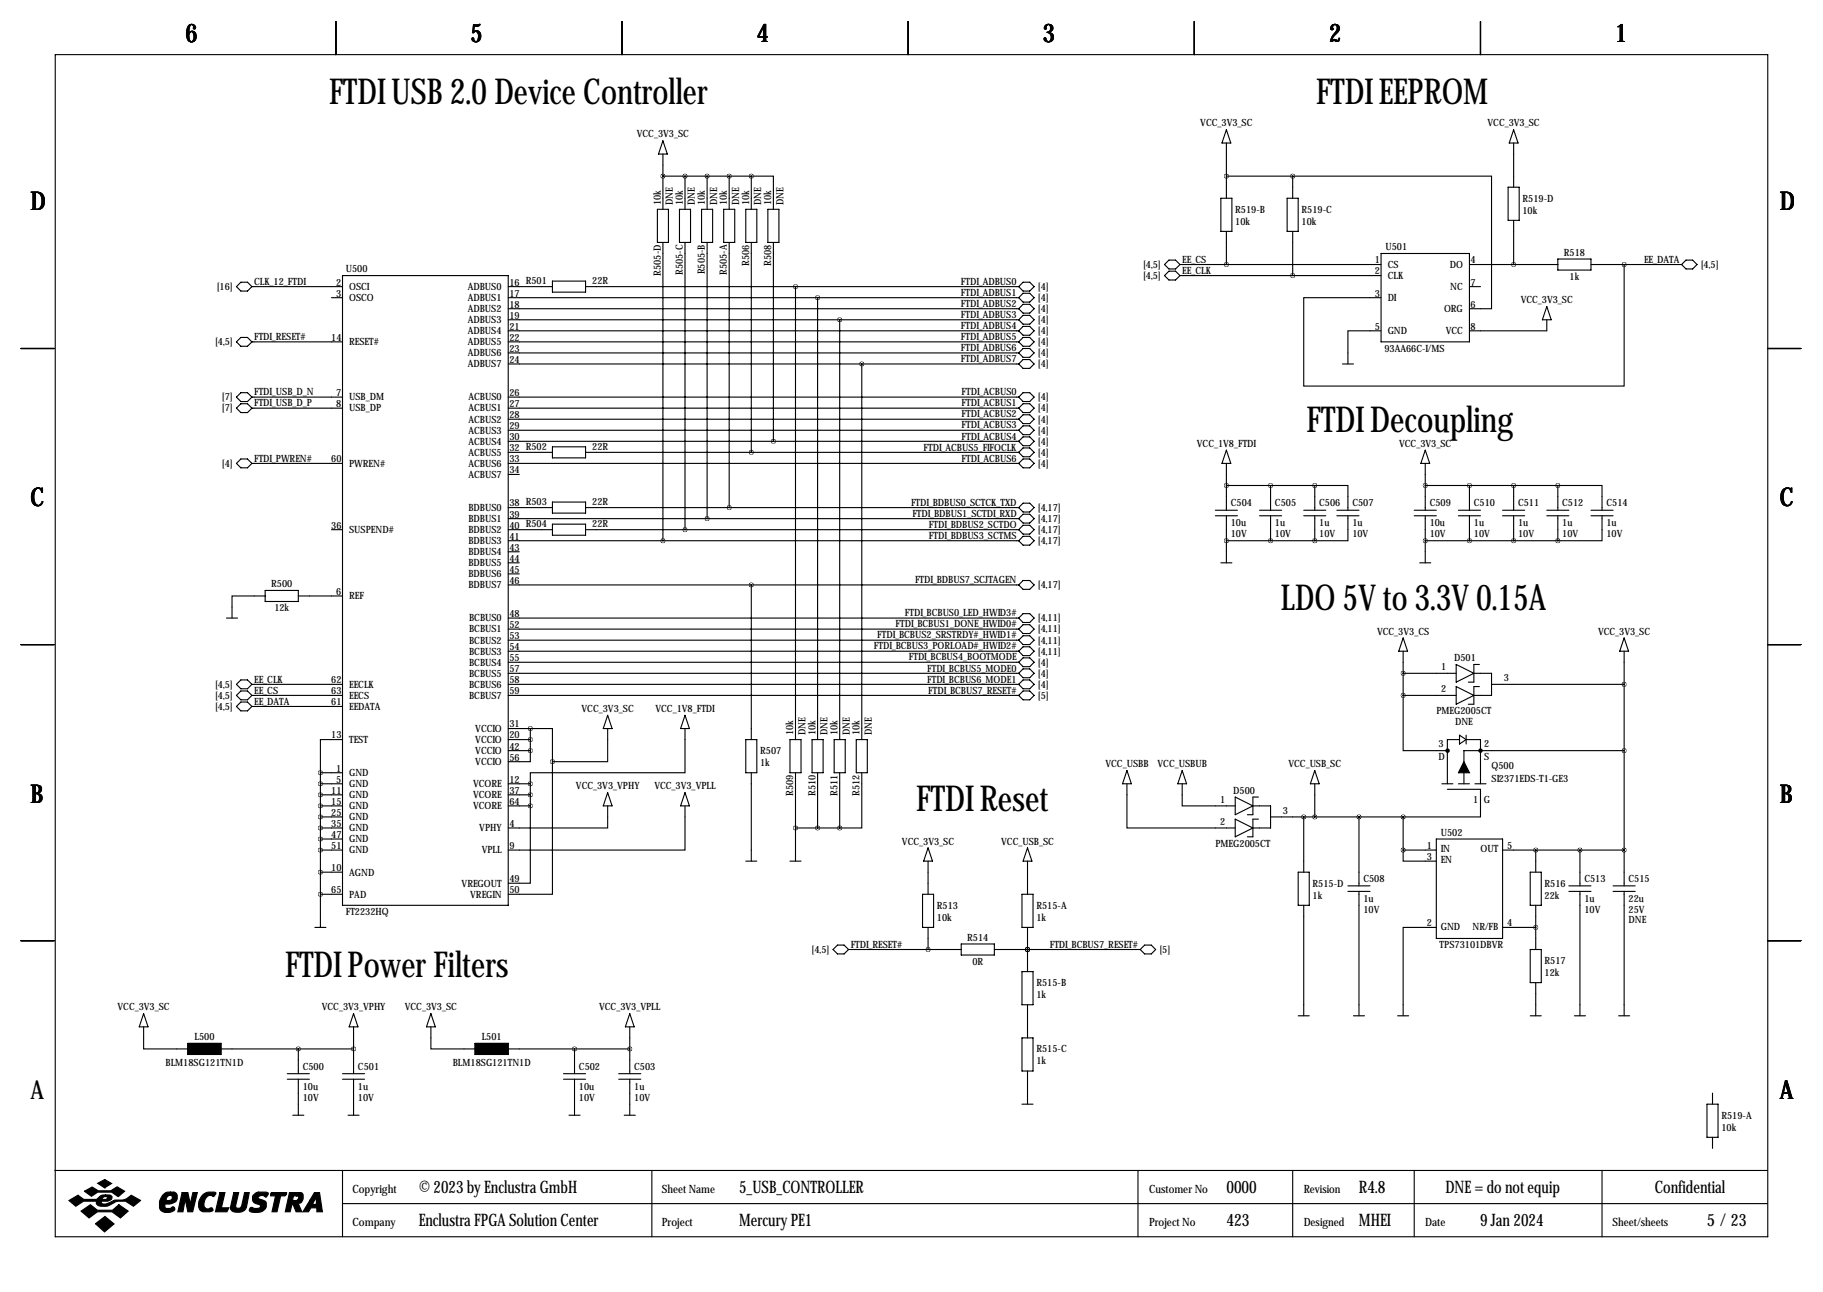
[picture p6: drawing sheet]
<svg xmlns="http://www.w3.org/2000/svg" width="419mm" height="297mm" viewBox="0 0 419 297" stroke-linecap="round" stroke-linejoin="round" font-family="sans-serif">
<g fill="none" stroke="#000" stroke-width=".25">
<path d="M12.7 12.6h393.7v271.7h-393.7zM77.2 4.9v7.7M143 4.9v7.7M208.8 4.9v7.7M274.6 4.9v7.7M340.4 4.9v7.7M152.4 35.4v12.7M152.4 32.4l1 3h-2zM281.9 32.9v12.7M281.9 29.8l1.1 3.1h-2.1zM348 32.9v10.1M348 29.8l1 3.1h-2z"/>
<path d="M151.1 48.1h2.6v7.6h-2.6zM152.4 55.7v68.6M152.4 40.5h20.3M156.2 48.1h2.5v7.6h-2.5zM157.5 40.5v7.6M157.5 55.7v66.1M161.3 48.1h2.5v7.6h-2.5zM162.6 40.5v7.6M162.6 55.7v63.5M166.4 48.1h2.5v7.6h-2.5zM167.6 40.5v7.6M167.6 55.7v61"/>
<path d="M171.4 48.1h2.6v7.6h-2.6zM172.7 40.5h5.1v7.6M172.7 40.5v7.6M172.7 55.7v48.3M176.5 48.1h2.6v7.6h-2.6zM177.8 55.7v45.8M280.7 45.6h2.5v7.6h-2.5zM281.9 53.2v7.6M281.9 40.5h15.3M295.9 45.6h2.5v7.6h-2.5zM297.2 40.5h45.7v30.5h-5.1M297.2 40.5v5.1"/>
<path d="M297.2 53.2v10.2M317.5 58.3h20.3v20.3h-20.3zM346.7 43h2.5v7.7h-2.5zM348 50.7v10.1M358.1 59.5h7.7v2.6h-7.7zM54.4 78.6l1-1h1.5l1 1-1 1h-1.5zM54.4 65.9l1-1h1.5l1 1-1 1h-1.5zM57.9 65.9h20.8M57.9 78.6h20.8M76.2 68.4h2.5M78.7 63.4h38.1v144.7h-38.1zM116.8 65.9h10.2"/>
<path d="M116.8 78.6h117.4M116.8 68.4h117.4M116.8 71h117.4M116.8 76.1h117.4M116.8 73.5h117.4M127 64.6h7.6v2.6h-7.6zM134.6 65.9h99.6M182.9 65.9v104.1M188 68.4v101.6M193 73.5v96.5M235.2 70h1.5l1 1-1 1h-1.5l-1-1zM235.2 72.5h1.5l1 1-1 1h-1.5l-1-1z"/>
<path d="M235.2 75h1.5l1 1.1-1 1h-1.5l-1-1zM235.2 77.6h1.5l1 1-1 1h-1.5l-1-1zM235.2 64.9h1.5l1 1-1 1h-1.5l-1-1zM235.2 67.4h1.5l1 1-1 1.1h-1.5l-1-1.1zM267.7 60.8l1-1h1.6l1 1-1 1h-1.6zM267.7 63.4l1-1.1h1.6l1 1.1-1 1h-1.6zM271.3 60.8h46.2M271.3 63.4h46.2M317.5 76.1h-7.6v7.6M337.8 65.9h2.6M337.8 60.8h20.3M355.6 73.5v2.6h-17.8"/>
<path d="M355.6 70.5l1 3h-2zM365.8 60.8h20.8M373.4 60.8v28h-73.7v-20.4h17.8M386.6 60.8l1-1h1.5l1 1-1 1h-1.5zM4.8 80.1h7.6M54.4 91.3l1-1h1.5l1 1-1 1h-1.5zM54.4 93.8l1-1h1.5l1 1-1 1.1h-1.5zM57.9 91.3h20.8M57.9 93.8h20.8M116.8 91.3h117.4M116.8 93.8h117.4M116.8 81.1h117.4"/>
<path d="M116.8 83.7h117.4M116.8 96.4h117.4M116.8 98.9h117.4M198.1 83.7v86.3M235.2 80.1h1.5l1 1-1 1.1h-1.5l-1-1.1zM235.2 90.3h1.5l1 1-1 1h-1.5l-1-1zM235.2 92.8h1.5l1 1-1 1.1h-1.5l-1-1.1zM235.2 82.7h1.5l1 1-1 1h-1.5l-1-1zM235.2 95.4h1.5l1 1-1 1h-1.5l-1-1zM235.2 97.9h1.5l1 1-1 1h-1.5l-1-1zM308.6 83.7h2.5M406.4 80.1h7.6"/>
<path d="M54.4 106.5l1-1h1.5l1 1-1 1.1h-1.5zM57.9 106.5h20.8M116.8 104h10.2M116.8 116.7h10.2M116.8 106.5h117.4M116.8 101.5h117.4M116.8 109.1h2.6M116.8 119.2h117.4M127 102.7h7.6v2.6h-7.6zM127 115.4h7.6v2.6h-7.6zM134.6 104h99.6M134.6 116.7h99.6"/>
<path d="M235.2 103h1.5l1 1-1 1h-1.5l-1-1zM235.2 100.4h1.5l1 1.1-1 1h-1.5l-1-1zM235.2 115.7h1.5l1 1-1 1h-1.5l-1-1zM235.2 118.2h1.5l1 1-1 1.1h-1.5l-1-1.1zM235.2 105.5h1.5l1 1-1 1.1h-1.5l-1-1.1zM279.4 117.3h5.1M279.4 118.6h5.1M281.9 106.5v10.8M281.9 118.6v10.8M281.9 103.5l1.1 3h-2.1zM281.9 111.6h20.4M289.6 117.3h5"/>
<path d="M289.6 118.6h5M292.1 111.6v5.7M292.1 118.6v5.7M299.7 117.3h5.1M299.7 118.6h5.1M302.3 111.6h7.6v5.7M302.3 111.6v5.7M302.3 118.6v5.7M307.3 117.3h5.1M307.3 118.6h5.1M309.9 118.6v5.7h-7.6M325.1 117.3h5.1"/>
<path d="M325.1 118.6h5.1M327.7 106.5v10.8M327.7 118.6v10.8M327.7 103.5l1 3h-2.1zM327.7 111.6h30.4M335.3 117.3h5.1M335.3 118.6h5.1M337.8 111.6v5.7M337.8 118.6v5.7M345.4 117.3h5.1M345.4 118.6h5.1M348 111.6v5.7"/>
<path d="M348 118.6v5.7M355.6 117.3h5.1M355.6 118.6h5.1M358.1 111.6h10.2v5.7M358.1 111.6v5.7M358.1 118.6v5.7M365.8 117.3h5M365.8 118.6h5M368.3 118.6v5.7h-10.2M61 137h-7.7v5.1M61 135.7h7.6v2.6h-7.6zM68.6 137h10.1"/>
<path d="M76.2 121.8h2.5M116.8 121.8h10.2M116.8 124.3h117.4M116.8 126.9h2.6M116.8 129.4h2.6M116.8 131.9h2.6M116.8 134.5h117.4M127 120.5h7.6v2.5h-7.6zM134.6 121.8h99.6M172.7 134.5v35.5M235.2 133.5h1.5l1 1-1 1h-1.5l-1-1zM235.2 123.3h1.5l1 1-1 1h-1.5l-1-1z"/>
<path d="M235.2 120.8h1.5l1 1-1 1h-1.5l-1-1zM280.7 129.4h2.5M281.9 124.3h20.4M326.4 129.4h2.5M327.7 124.3h30.4M4.8 148.2h7.6M52.1 142.1h2.5M54.4 157.3l1-1h1.5l1 1-1 1.1h-1.5zM54.4 159.9l1-1h1.5l1 1-1 1h-1.5zM57.9 159.9h20.8M57.9 157.3h20.8M116.8 159.9h117.4"/>
<path d="M116.8 154.8h117.4M116.8 157.3h117.4M116.8 142.1h117.4M116.8 144.6h117.4M116.8 147.2h117.4M116.8 149.7h117.4M116.8 152.3h117.4M235.2 146.2h1.5l1 1-1 1h-1.5l-1-1zM235.2 156.3h1.5l1 1-1 1.1h-1.5l-1-1.1zM235.2 158.9h1.5l1 1-1 1h-1.5l-1-1zM235.2 148.7h1.5l1 1-1 1h-1.5l-1-1zM235.2 143.6h1.5l1 1-1 1.1h-1.5l-1-1.1z"/>
<path d="M235.2 141.1h1.5l1 1-1 1h-1.5l-1-1zM235.2 151.2h1.5l1 1.1-1 1h-1.5l-1-1zM235.2 153.8h1.5l1 1-1 1h-1.5l-1-1zM322.6 159.9v12.7h10.1M322.6 159.9h12.2M322.6 154.8h12.2M322.6 146.7l1 3h-2zM322.6 149.7v10.2M334.8 152.8l4 2-4 2zM334.8 157.8l4 2.1-4 2zM338.8 154.8h4.1v5.1h-4.1M340.1 157.8h-1.3v4.1h-1.2"/>
<path d="M340.1 152.8h-1.3v4h-1.2M342.9 157.3h30.5M373.4 149.7v54M373.4 146.7l1 3h-2zM406.4 148.2h7.6M54.4 162.4l1-1h1.5l1 1-1 1h-1.5zM57.9 162.4h20.8M73.7 177.7h5M73.7 177.7v35.5M78.7 170h-5v7.7M116.8 170h5.1M116.8 172.6h5.1"/>
<path d="M116.8 167.5h5.1M121.9 172.6v2.5h-5.1M121.9 167.5h5.1v7.6M121.9 167.5v5.1M127 175.1v30.5h-10.2M139.7 167.5v7.6h-12.7M139.7 164.5l1 3h-2zM157.5 167.5v10.2h-35.6v2.5M157.5 164.5l1 3h-2zM171.4 170h2.6v7.7h-2.6zM172.7 177.7v20.3M181.6 170h2.5v7.7h-2.5z"/>
<path d="M182.9 177.7v20.3M186.7 170h2.5v7.7h-2.5zM188 177.7v12.7M191.8 170h2.5v7.7h-2.5zM193 177.7v12.7M196.8 170h2.6v7.7h-2.6zM198.1 177.7v12.7h-5.1M259.1 177.2l1 3h-2zM271.8 177.2l1 3h-2zM302.3 177.2l1 3h-2.1zM335.5 170h-2.8v10.2M335.5 169l1.6 1-1.6 1.1z"/>
<path d="M336.5 177.7v2.5M337.1 170h3.3v10.2M337.1 169v2.1M373.4 172.6h-36.9v2.5M73.7 180.2h5M73.7 190.4h5M73.7 185.3h5M73.7 187.8h5M73.7 182.7h5M73.7 192.9h5M73.7 195.4h5M116.8 180.2h5.1"/>
<path d="M116.8 185.3h5.1M116.8 182.7h5.1M121.9 185.3v17.8h-5.1M121.9 180.2v5.1M139.7 185.3v5.1h-22.9M139.7 182.2l1 3.1h-2zM157.5 185.3v10.1h-40.7M157.5 182.2l1 3.1h-2zM171.4 198h2.6M181.6 198h2.5M182.9 190.4h10.1M213.4 198v7.6"/>
<path d="M213.4 194.9l1 3.1h-2.1zM236.2 198v7.6M236.2 194.9l1 3.1h-2zM259.1 180.2v10.2h24.9M271.8 180.2v5.1h12.2M284 183.2l4 2.1-4 2zM284 188.3l4 2.1-4 2zM288 185.3h4.1v5.1h-4.1M289.3 188.3h-1.3v4.1h-1.2M289.3 183.2h-1.3v4.1h-1.2M292.1 187.8h30.5M299.7 187.8v12.7"/>
<path d="M302.3 180.2v7.6M312.4 187.8v15.9M322.6 195.4v2.6h7.6M322.6 195.4h7.6M322.6 187.8v7.6M330.2 192.9h15.2v22.9h-15.2zM331.5 180.2h2.5M332.7 181.5h7.7v6.3h-17.8M335.3 180.2h2.5M339.1 180.2h2.5M345.4 195.4h28M353.1 195.4v5.1"/>
<path d="M363.2 195.4v8.3M4.8 216.3h7.6M72.4 213.2h2.5M73.7 205.6h5M73.7 200.5h5M191.5 218.3l1-1h1.6l1 1-1 1h-1.6zM195.1 218.3h25.9M212.1 205.6h2.5v7.6h-2.5zM213.4 213.2v5.1M221 217h7.6v2.6h-7.6zM228.6 218.3h33.5M234.9 205.6h2.6v7.6h-2.6z"/>
<path d="M236.2 218.3h.1M236.2 213.2v10.2M263.1 217.3h1.6l1 1-1 1h-1.6l-1-1zM298.4 200.5h2.6v7.6h-2.6zM299.7 208.1v25.4M309.9 203.7h5.1M309.9 204.9h5.1M312.4 204.9v28.6M330.2 213.2h-7.6v20.3M345.4 213.2h7.7M351.8 200.5h2.5v7.6h-2.5zM351.8 218.3h2.5v7.6h-2.5z"/>
<path d="M353.1 208.1v10.2M360.7 203.7h5.1M360.7 204.9h5.1M363.2 204.9v28.6M370.8 203.7h5.1M370.8 204.9h5.1M373.4 204.9v28.6M406.4 216.3h7.6M33 236.1v5.1h10.2M33 233l1 3.1h-2zM43.2 239.9h7.6v2.5h-7.6zM81.3 236.1v10.7"/>
<path d="M81.3 233l1 3.1h-2zM99.1 236.1v5.1h10.1M99.1 233l1 3.1h-2.1zM109.2 239.9h7.6v2.5h-7.6zM144.8 236.1v10.7M144.8 233l1 3.1h-2zM234.9 223.4h2.6v7.6h-2.6zM234.9 238.6h2.6v7.6h-2.6zM236.2 231v7.6M298.4 233.5h2.6M311.1 233.5h2.6M321.3 233.5h2.5"/>
<path d="M351.8 233.5h2.5M353.1 225.9v7.6M361.9 233.5h2.6M372.1 233.5h2.5M50.8 241.2h30.5M66 246.8h5.1M66 248.1h5.1M67.3 256.4h2.5M68.6 241.2v5.6M68.6 248.1v8.3M78.7 246.8h5.1M78.7 248.1h5.1"/>
<path d="M80 256.4h2.5M81.3 248.1v8.3M116.8 241.2h28M129.5 246.8h5.1M129.5 248.1h5.1M130.8 256.4h2.5M132.1 241.2v5.6M132.1 248.1v8.3M142.2 246.8h5.1M142.2 248.1h5.1M143.5 256.4h2.5M144.8 248.1v8.3"/>
<path d="M234.9 253.9h2.6M236.2 246.2v7.7M392.4 253.9h2.6v7.6h-2.6zM393.7 251.3v2.6M12.6 269.1h393.7M78.7 269.1v15.2M78.7 276.7h327.6M149.9 269.1v15.2M261.6 269.1v15.2M297.2 269.1v15.2M325.1 269.1v15.2M368.3 269.1v15.2"/>
<path d="M393.7 261.5v2.5"/>
</g>
<g fill="#000" stroke="#000" stroke-width=".25">
<path d="M336.5 175.1l1.3 2.6h-2.5zM43.2 239.9h7.6v2.5h-7.6zM109.2 239.9h7.6v2.5h-7.6zM15.8 276l2.1-1.2 1.4 1h2.8l.3-.2a1.77 1.77 0 0 1 1.9-.9v.4l-.6 .2-.2 .5h.9l.3-.6-.4-.1v-.4h.9a.59 .59 0 0 1 .6 .7l-.2 .4-.8 .4h-1.4l-.1 .1 .1 .4a3.2 3.2 0 0 0 2.7-.7l.3-.1a4 4 0 0 0 3.8-1.1l2.1 1.2-1.6 1.3a4 4 0 0 0-5.5-.2 2.66 2.66 0 0 1-2.9-.2l-.1-.7h-3l-1.8 1.1zM19.4 273.9l1.8-1 1.4 .9h2.9l1.4-.9 1.8 1-1.5 1.2-1.5-1h-3.2l-1.5 .9zM22.5 272l1.6-.8 1.6 .9-1.6 1zM18.6 278.4l2.2-1.4 1.6 1.2h3.5l1.4-1.2 2.2 1.4-1.8 1.6-1.9-1.4h-3.4l-1.9 1.4zM37.4 274.7a1.75 1.75 0 0 1 1.8-.6v.7a.82 .82 0 0 0-.8 1.2h.6a.6 .6 0 0 0 .6-.5 .6 .6 0 0 0-.4-.7v-.7h.8l.5 .3a1.61 1.61 0 0 1 0 1.7 1.61 1.61 0 0 1-1.5 .7h-1v.9l.2 .1h.9l.7-.4 .4 .4a1.06 1.06 0 0 1-1.3 1 1.82 1.82 0 0 1-2.2-1.1 3.5 3.5 0 0 1 .7-3zM41.9 274.2h1.3l.5 2.6 .6-2.6h1.1l-1.1 4.4h-1.1l-.6-2.9-.5 2.9h-1.2zM46.7 274.6a2.78 2.78 0 0 1 2.9-.4l-.4 .9a1.32 1.32 0 0 0-2.1 .8l-.2 .8a.98 .98 0 0 0 1.1 1.2 .55 .55 0 0 1 .6-.2 .55 .55 0 0 1 .4 .6l-.7 .3-1.8-.1a1.79 1.79 0 0 1-.8-2.3zM50.5 274.2h1.2l-.8 3.5h1.7l-.4 .9h-2.7zM53.7 274.2h1.2l-.7 3.1a.73 .73 0 0 0 .7 .5 .73 .73 0 0 0 .7-.6l.6-3h1.1l-.7 3.4a2.28 2.28 0 0 1-3.6 .4v-.4z"/>
<path d="M58.3 274.7l.8-.6h2.1l.5 .2v.2l-.6 .7a.96 .96 0 0 0-1-.4 .96 .96 0 0 0-.8 .6l1.7 .8a1.71 1.71 0 0 1-.1 1.8 1.71 1.71 0 0 1-1.7 .8l-1.4-.2a.51 .51 0 0 1-.4-.7 .51 .51 0 0 1 .8-.2l1 .1a.52 .52 0 0 0 .6-.2 .52 .52 0 0 0-.2-.7 1.39 1.39 0 0 1-1.4-.6 1.39 1.39 0 0 1 .1-1.6zM62.2 274.4l.2-.2h3.5l-.1 .4-.3 .3h-1l-.8 3.7h-1.2l.8-3.7h-1.1zM66.5 274.2h1.7v.7h-.7l-.2 1.1h.9l.3-.3a.44 .44 0 0 0 .1-.5 .44 .44 0 0 0-.4-.3v-.7h1l.3 .2 .2 .3v.9a1.03 1.03 0 0 1-1.2 1l.9 2h-1.3l-.8-1.8h-.1l-.5 1.8h-1.1zM72.3 274.2h1.2l.6 4.4h-1.3v-.9h-1.3l-.6 .9h-1.3l1.7-2.7h1l-.4 .8 .2 .2h.4l.2-.2v-1.5l-.4 .7h-1zM21.9 281.3l2.2-1.6 2.1 1.7-2.2 1.8z"/>
</g>
<g fill="none" stroke="#000" stroke-width=".51">
<circle cx="332.8" cy="172.6" r=".25"/>
<circle cx="340.4" cy="172.6" r=".25"/>
</g>
<path d="M297.1 63.4a.05 .05 0 0 0 .1 0 .05 .05 0 0 0-.1 0zM347.9 60.8a.05 .05 0 0 0 .1 0 .05 .05 0 0 0-.1 0zM373.3 60.8a.05 .05 0 0 0 .1 0 .05 .05 0 0 0-.1 0zM297.1 40.5a.05 .05 0 0 0 .1 0 .05 .05 0 0 0-.1 0zM322.5 195.4a.05 .05 0 0 0 .1 0 .05 .05 0 0 0-.1 0zM363.2 195.4a.05 .05 0 0 0 .1 0 .05 .05 0 0 0-.1 0zM73.6 195.4a.05 .05 0 0 0 .1 0 .05 .05 0 0 0-.1 0zM73.6 192.9a.05 .05 0 0 0 .1 0 .05 .05 0 0 0-.1 0zM73.6 190.4a.05 .05 0 0 0 .1 0 .05 .05 0 0 0-.1 0zM73.6 187.8a.05 .05 0 0 0 .1 0 .05 .05 0 0 0-.1 0zM73.6 185.3a.05 .05 0 0 0 .1 0 .05 .05 0 0 0-.1 0zM73.6 182.7a.05 .05 0 0 0 .1 0 .05 .05 0 0 0-.1 0zM73.6 180.2a.05 .05 0 0 0 .1 0 .05 .05 0 0 0-.1 0zM73.6 200.5a.05 .05 0 0 0 .1 0 .05 .05 0 0 0-.1 0zM121.9 182.7a.05 .05 0 0 0 .1 0 .05 .05 0 0 0-.1 0zM121.9 172.6a.05 .05 0 0 0 .1 0 .05 .05 0 0 0-.1 0zM121.9 170a.05 .05 0 0 0 .1 0 .05 .05 0 0 0-.1 0zM121.9 185.3a.05 .05 0 0 0 .1 0 .05 .05 0 0 0-.1 0zM73.6 177.7a.05 .05 0 0 0 .1 0 .05 .05 0 0 0-.1 0zM73.6 205.6a.05 .05 0 0 0 .1 0 .05 .05 0 0 0-.1 0zM121.9 167.5a.05 .05 0 0 0 .1 0 .05 .05 0 0 0-.1 0zM68.5 241.2a.05 .05 0 0 0 .1 0 .05 .05 0 0 0-.1 0zM132 241.2a.05 .05 0 0 0 .1 0 .05 .05 0 0 0-.1 0zM337.8 111.6a.05 .05 0 0 0 .1 0 .05 .05 0 0 0-.1 0zM347.9 111.6a.05 .05 0 0 0 .1 0 .05 .05 0 0 0-.1 0zM337.8 124.3a.05 .05 0 0 0 .1 0 .05 .05 0 0 0-.1 0zM347.9 124.3a.05 .05 0 0 0 .1 0 .05 .05 0 0 0-.1 0zM327.6 111.6a.05 .05 0 0 0 .1 0 .05 .05 0 0 0-.1 0zM327.6 124.3a.05 .05 0 0 0 .1 0 .05 .05 0 0 0-.1 0zM281.9 111.6a.05 .05 0 0 0 .1 0 .05 .05 0 0 0-.1 0zM281.9 124.3a.05 .05 0 0 0 .1 0 .05 .05 0 0 0-.1 0zM358.1 111.6a.05 .05 0 0 0 .1 0 .05 .05 0 0 0-.1 0zM358.1 124.3a.05 .05 0 0 0 .1 0 .05 .05 0 0 0-.1 0zM302.2 124.3a.05 .05 0 0 0 .1 0 .05 .05 0 0 0-.1 0zM302.2 111.6a.05 .05 0 0 0 .1 0 .05 .05 0 0 0-.1 0zM121.9 180.2a.05 .05 0 0 0 .1 0 .05 .05 0 0 0-.1 0zM157.4 121.8a.05 .05 0 0 0 .1 0 .05 .05 0 0 0-.1 0zM162.5 119.2a.05 .05 0 0 0 .1 0 .05 .05 0 0 0-.1 0zM167.6 116.7a.05 .05 0 0 0 .1 0 .05 .05 0 0 0-.1 0zM172.7 104a.05 .05 0 0 0 .1 0 .05 .05 0 0 0-.1 0zM172.7 40.5a.05 .05 0 0 0 .1 0 .05 .05 0 0 0-.1 0zM167.6 40.5a.05 .05 0 0 0 .1 0 .05 .05 0 0 0-.1 0zM162.5 40.5a.05 .05 0 0 0 .1 0 .05 .05 0 0 0-.1 0zM157.4 40.5a.05 .05 0 0 0 .1 0 .05 .05 0 0 0-.1 0zM182.8 65.9a.05 .05 0 0 0 .1 0 .05 .05 0 0 0-.1 0zM187.9 68.4a.05 .05 0 0 0 .1 0 .05 .05 0 0 0-.1 0zM198.1 83.7a.05 .05 0 0 0 .1 0 .05 .05 0 0 0-.1 0zM187.9 190.4a.05 .05 0 0 0 .1 0 .05 .05 0 0 0-.1 0zM193 190.4a.05 .05 0 0 0 .1 0 .05 .05 0 0 0-.1 0zM281.9 40.5a.05 .05 0 0 0 .1 0 .05 .05 0 0 0-.1 0zM281.9 60.8a.05 .05 0 0 0 .1 0 .05 .05 0 0 0-.1 0zM322.5 159.9a.05 .05 0 0 0 .1 0 .05 .05 0 0 0-.1 0zM81.2 241.2a.05 .05 0 0 0 .1 0 .05 .05 0 0 0-.1 0zM144.7 241.2a.05 .05 0 0 0 .1 0 .05 .05 0 0 0-.1 0zM373.3 157.3a.05 .05 0 0 0 .1 0 .05 .05 0 0 0-.1 0zM322.5 154.8a.05 .05 0 0 0 .1 0 .05 .05 0 0 0-.1 0zM373.3 195.4a.05 .05 0 0 0 .1 0 .05 .05 0 0 0-.1 0zM373.3 172.6a.05 .05 0 0 0 .1 0 .05 .05 0 0 0-.1 0zM236.2 218.3a.05 .05 0 0 0 .1 0 .05 .05 0 0 0-.1 0zM213.3 218.3a.05 .05 0 0 0 .1 0 .05 .05 0 0 0-.1 0zM236.2 218.3a.05 .05 0 0 0 .1 0 .05 .05 0 0 0-.1 0zM172.7 134.5a.05 .05 0 0 0 .1 0 .05 .05 0 0 0-.1 0zM182.8 190.4a.05 .05 0 0 0 .1 0 .05 .05 0 0 0-.1 0zM193 73.5a.05 .05 0 0 0 .1 0 .05 .05 0 0 0-.1 0zM322.5 187.8a.05 .05 0 0 0 .1 0 .05 .05 0 0 0-.1 0zM312.4 187.8a.05 .05 0 0 0 .1 0 .05 .05 0 0 0-.1 0zM353 195.4a.05 .05 0 0 0 .1 0 .05 .05 0 0 0-.1 0zM353 213.2a.05 .05 0 0 0 .1 0 .05 .05 0 0 0-.1 0zM302.2 187.8a.05 .05 0 0 0 .1 0 .05 .05 0 0 0-.1 0zM299.7 187.8a.05 .05 0 0 0 .1 0 .05 .05 0 0 0-.1 0z" fill="#000" stroke="#000" stroke-width="1"/>
<g font-size="8.2">
<text x="75.6" y="24">FTDI USB 2.0 Device Controller</text>
<text x="302.6" y="24">FTDI EEPROM</text>
<text x="300.4" y="99.4">FTDI Decoupling</text>
<text x="294.5" y="140.3">LDO 5V to 3.3V 0.15A</text>
<text x="210.6" y="186.5">FTDI Reset</text>
<text x="65.5" y="224.6">FTDI Power Filters</text>
</g>
<g font-size="5.9">
<text x="42.7" y="9.8">6</text>
<text x="108.2" y="9.8">5</text>
<text x="174" y="9.8">4</text>
<text x="239.8" y="9.8">3</text>
<text x="305.6" y="9.8">2</text>
<text x="371.3" y="9.8">1</text>
<text x="7" y="48.4">D</text>
<text x="409.2" y="48.4">D</text>
<text x="7" y="116.4">C</text>
<text x="409.2" y="116.4">C</text>
<text x="7" y="184.5">B</text>
<text x="409.2" y="184.5">B</text>
<text x="7" y="252.6">A</text>
<text x="409.2" y="252.6">A</text>
</g>
<g font-size="4">
<text x="96.3" y="274.2">© 2023 by Enclustra GmbH</text>
<text x="169.9" y="274.2">5_USB_CONTROLLER</text>
<text x="281.9" y="274.2">0000</text>
<text x="312.4" y="274.2">R4.8</text>
<text x="332.3" y="274.2">DNE = do not equip</text>
<text x="380.4" y="274.2">Confidential</text>
<text x="96.3" y="281.8">Enclustra FPGA Solution Center</text>
<text x="169.9" y="281.8">Mercury PE1</text>
<text x="281.9" y="281.8">423</text>
<text x="312.4" y="281.8">MHEI</text>
<text x="340.3" y="281.8">9 Jan 2024</text>
<text x="392.4" y="281.8">5 / 23</text>
</g>
<g font-size="2.6">
<text x="81" y="274.2">Copyright</text>
<text x="152.1" y="274.2">Sheet Name</text>
<text x="264.2" y="274.2">Customer No</text>
<text x="299.7" y="274.2">Revision</text>
<text x="81" y="281.8">Company</text>
<text x="152.1" y="281.8">Project</text>
<text x="264.2" y="281.8">Project No</text>
<text x="299.7" y="281.8">Designed</text>
<text x="327.7" y="281.8">Date</text>
<text x="370.7" y="281.8">Sheet/sheets</text>
</g>
<g font-size="2.3">
<text x="275.9" y="29.1">VCC_3V3_SC</text>
<text x="342" y="29.1">VCC_3V3_SC</text>
<text x="146.4" y="31.6">VCC_3V3_SC</text>
<text x="151.9" y="47.1" transform="rotate(-90 151.9 47.1)">10k</text>
<text x="154.7" y="47.1" transform="rotate(-90 154.7 47.1)">DNE</text>
<text x="157" y="47.1" transform="rotate(-90 157 47.1)">10k</text>
<text x="159.8" y="47.1" transform="rotate(-90 159.8 47.1)">DNE</text>
<text x="162.1" y="47.1" transform="rotate(-90 162.1 47.1)">10k</text>
<text x="164.9" y="47.1" transform="rotate(-90 164.9 47.1)">DNE</text>
<text x="167.1" y="47.1" transform="rotate(-90 167.1 47.1)">10k</text>
<text x="169.9" y="47.1" transform="rotate(-90 169.9 47.1)">DNE</text>
<text x="172.2" y="47.1" transform="rotate(-90 172.2 47.1)">10k</text>
<text x="175" y="47.1" transform="rotate(-90 175 47.1)">DNE</text>
<text x="177.3" y="47.1" transform="rotate(-90 177.3 47.1)">10k</text>
<text x="180.1" y="47.1" transform="rotate(-90 180.1 47.1)">DNE</text>
<text x="350" y="46.3">R519-D</text>
<text x="284" y="48.9">R519-B</text>
<text x="284" y="51.7">10k</text>
<text x="299.2" y="48.9">R519-C</text>
<text x="299.2" y="51.7">10k</text>
<text x="350" y="49.1">10k</text>
<text x="318.5" y="57.5">U501</text>
<text x="359.5" y="58.8">R518</text>
<text x="58.4" y="65.5">CLK_12_FTDI</text>
<text x="77.3" y="65.6">2</text>
<text x="79.5" y="62.6">U500</text>
<text x="117.1" y="65.6">16 R501</text>
<text x="136.1" y="65.4">22R</text>
<text x="151.9" y="63.4" transform="rotate(-90 151.9 63.4)">R505-D</text>
<text x="157" y="63.2" transform="rotate(-90 157 63.2)">R505-C</text>
<text x="162.1" y="63.1" transform="rotate(-90 162.1 63.1)">R505-B</text>
<text x="167.1" y="63.2" transform="rotate(-90 167.1 63.2)">R505-A</text>
<text x="172.2" y="61.1" transform="rotate(-90 172.2 61.1)">R506</text>
<text x="177.3" y="61.1" transform="rotate(-90 177.3 61.1)">R508</text>
<text x="220.9" y="65.5">FTDI_ADBUS0</text>
<text x="262.8" y="61.6">[4,5]</text>
<text x="262.8" y="64.1">[4,5]</text>
<text x="271.8" y="60.4">EE_CS</text>
<text x="271.8" y="63">EE_CLK</text>
<text x="316.1" y="60.6">1</text>
<text x="316.1" y="63.1">2</text>
<text x="319" y="61.6">CS</text>
<text x="319" y="64.1">CLK</text>
<text x="333.3" y="61.6">DO</text>
<text x="338.1" y="60.6">4</text>
<text x="338.1" y="65.6">7</text>
<text x="360.8" y="64.4">1k</text>
<text x="378" y="60.4">EE_DATA</text>
<text x="391" y="61.6">[4,5]</text>
<text x="49.8" y="66.7">[16]</text>
<text x="77.3" y="68.2">3</text>
<text x="80.3" y="66.7">OSCI</text>
<text x="80.3" y="69.2">OSCO</text>
<text x="107.5" y="66.7">ADBUS0</text>
<text x="107.5" y="69.2">ADBUS1</text>
<text x="107.5" y="71.7">ADBUS2</text>
<text x="117.1" y="68.2">17</text>
<text x="117.1" y="70.7">18</text>
<text x="220.9" y="70.6">FTDI_ADBUS2</text>
<text x="220.9" y="68">FTDI_ADBUS1</text>
<text x="238.6" y="71.7">[4]</text>
<text x="238.6" y="66.7">[4]</text>
<text x="238.6" y="69.2">[4]</text>
<text x="316.1" y="68.2">3</text>
<text x="319" y="69.2">DI</text>
<text x="332" y="71.7">ORG</text>
<text x="333.4" y="66.7">NC</text>
<text x="338.1" y="70.7">6</text>
<text x="349.6" y="69.7">VCC_3V3_SC</text>
<text x="107.5" y="74.3">ADBUS3</text>
<text x="107.5" y="76.8">ADBUS4</text>
<text x="117.1" y="73.3">19</text>
<text x="117.1" y="75.8">21</text>
<text x="220.9" y="73.1">FTDI_ADBUS3</text>
<text x="220.9" y="75.7">FTDI_ADBUS4</text>
<text x="238.6" y="74.3">[4]</text>
<text x="238.6" y="76.8">[4]</text>
<text x="316.1" y="75.8">5</text>
<text x="319" y="76.8">GND</text>
<text x="332.4" y="76.8">VCC</text>
<text x="338.1" y="75.8">8</text>
<text x="49.4" y="79.4">[4,5]</text>
<text x="58.4" y="78.2">FTDI_RESET#</text>
<text x="76.1" y="78.3">14</text>
<text x="80.3" y="79.4">RESET#</text>
<text x="107.5" y="79.4">ADBUS5</text>
<text x="107.5" y="81.9">ADBUS6</text>
<text x="117.1" y="78.3">22</text>
<text x="117.1" y="80.9">23</text>
<text x="117.1" y="83.4">24</text>
<text x="220.9" y="78.2">FTDI_ADBUS5</text>
<text x="220.9" y="80.7">FTDI_ADBUS6</text>
<text x="220.9" y="83.3">FTDI_ADBUS7</text>
<text x="238.6" y="79.4">[4]</text>
<text x="238.6" y="81.9">[4]</text>
<text x="318.3" y="80.9">93AA66C-I/MS</text>
<text x="107.5" y="84.4">ADBUS7</text>
<text x="238.6" y="84.4">[4]</text>
<text x="51" y="92.1">[7]</text>
<text x="51" y="94.6">[7]</text>
<text x="58.4" y="90.9">FTDI_USB_D_N</text>
<text x="58.4" y="93.4">FTDI_USB_D_P</text>
<text x="77.3" y="91">7</text>
<text x="77.3" y="93.6">8</text>
<text x="80.3" y="92.1">USB_DM</text>
<text x="80.3" y="94.6">USB_DP</text>
<text x="107.7" y="92.1">ACBUS0</text>
<text x="107.7" y="94.6">ACBUS1</text>
<text x="117.1" y="91">26</text>
<text x="117.1" y="93.6">27</text>
<text x="221.1" y="90.9">FTDI_ACBUS0</text>
<text x="221.1" y="93.4">FTDI_ACBUS1</text>
<text x="221.1" y="96">FTDI_ACBUS2</text>
<text x="238.6" y="92.1">[4]</text>
<text x="238.6" y="94.6">[4]</text>
<text x="107.7" y="97.1">ACBUS2</text>
<text x="107.7" y="99.7">ACBUS3</text>
<text x="117.1" y="96.1">28</text>
<text x="117.1" y="98.7">29</text>
<text x="117.1" y="101.2">30</text>
<text x="221.1" y="98.5">FTDI_ACBUS3</text>
<text x="221.1" y="101.1">FTDI_ACBUS4</text>
<text x="238.6" y="97.1">[4]</text>
<text x="238.6" y="99.7">[4]</text>
<text x="51" y="107.3">[4]</text>
<text x="58.4" y="106.1">FTDI_PWREN#</text>
<text x="76.1" y="106.3">60</text>
<text x="80.3" y="107.3">PWREN#</text>
<text x="107.7" y="102.2">ACBUS4</text>
<text x="107.7" y="104.8">ACBUS5</text>
<text x="107.7" y="107.3">ACBUS6</text>
<text x="117.1" y="103.7">32 R502</text>
<text x="117.1" y="106.3">33</text>
<text x="136.1" y="103.5">22R</text>
<text x="212.3" y="103.6">FTDI_ACBUS5_FIFOCLK</text>
<text x="221.1" y="106.1">FTDI_ACBUS6</text>
<text x="238.6" y="104.8">[4]</text>
<text x="238.6" y="102.2">[4]</text>
<text x="238.6" y="107.3">[4]</text>
<text x="275.2" y="102.7">VCC_1V8_FTDI</text>
<text x="321.7" y="102.7">VCC_3V3_SC</text>
<text x="107.7" y="109.8">ACBUS7</text>
<text x="117.1" y="108.8">34</text>
<text x="107.7" y="117.5">BDBUS0</text>
<text x="117.1" y="116.4">38 R503</text>
<text x="117.1" y="119">39</text>
<text x="136.1" y="116.2">22R</text>
<text x="209.4" y="116.3">FTDI_BDBUS0_SCTCK_TXD</text>
<text x="209.8" y="118.8">FTDI_BDBUS1_SCTDI_RXD</text>
<text x="238.6" y="117.5">[4,17]</text>
<text x="283" y="116.4">C504</text>
<text x="293.1" y="116.4">C505</text>
<text x="303.3" y="116.4">C506</text>
<text x="310.9" y="116.4">C507</text>
<text x="328.7" y="116.4">C509</text>
<text x="338.8" y="116.4">C510</text>
<text x="349" y="116.4">C511</text>
<text x="359.2" y="116.4">C512</text>
<text x="369.3" y="116.4">C514</text>
<text x="76.1" y="121.5">36</text>
<text x="80.3" y="122.5">SUSPEND#</text>
<text x="107.7" y="120">BDBUS1</text>
<text x="107.7" y="122.5">BDBUS2</text>
<text x="107.7" y="125.1">BDBUS3</text>
<text x="117.1" y="121.5">40 R504</text>
<text x="117.1" y="124.1">41</text>
<text x="136.1" y="121.3">22R</text>
<text x="213.6" y="123.9">FTDI_BDBUS3_SCTMS</text>
<text x="213.6" y="121.4">FTDI_BDBUS2_SCTDO</text>
<text x="238.6" y="125.1">[4,17]</text>
<text x="238.6" y="120">[4,17]</text>
<text x="238.6" y="122.5">[4,17]</text>
<text x="283" y="121">10u</text>
<text x="283" y="123.6">10V</text>
<text x="293.1" y="121">1u</text>
<text x="293.1" y="123.6">10V</text>
<text x="303.3" y="121">1u</text>
<text x="303.3" y="123.6">10V</text>
<text x="310.9" y="121">1u</text>
<text x="310.9" y="123.6">10V</text>
<text x="328.7" y="121">10u</text>
<text x="328.7" y="123.6">10V</text>
<text x="338.8" y="121">1u</text>
<text x="338.8" y="123.6">10V</text>
<text x="349" y="121">1u</text>
<text x="349" y="123.6">10V</text>
<text x="359.2" y="121">1u</text>
<text x="359.2" y="123.6">10V</text>
<text x="369.3" y="121">1u</text>
<text x="369.3" y="123.6">10V</text>
<text x="107.7" y="127.6">BDBUS4</text>
<text x="107.7" y="130.2">BDBUS5</text>
<text x="117.1" y="126.6">43</text>
<text x="117.1" y="129.1">44</text>
<text x="117.1" y="131.7">45</text>
<text x="62.3" y="135">R500</text>
<text x="77.3" y="136.8">6</text>
<text x="80.3" y="137.8">REF</text>
<text x="107.7" y="132.7">BDBUS6</text>
<text x="107.7" y="135.2">BDBUS7</text>
<text x="117.1" y="134.2">46</text>
<text x="210.4" y="134.1">FTDI_BDBUS7_SCJTAGEN</text>
<text x="238.6" y="135.2">[4,17]</text>
<text x="63.1" y="140.6">12k</text>
<text x="107.8" y="142.9">BCBUS0</text>
<text x="117.1" y="141.8">48</text>
<text x="208" y="141.7">FTDI_BCBUS0_LED_HWID3#</text>
<text x="238.6" y="142.9">[4,11]</text>
<text x="107.8" y="145.4">BCBUS1</text>
<text x="107.8" y="147.9">BCBUS2</text>
<text x="117.1" y="144.4">52</text>
<text x="117.1" y="146.9">53</text>
<text x="117.1" y="149.5">54</text>
<text x="200.9" y="149.3">FTDI_BCBUS3_PORLOAD#_HWID2#</text>
<text x="201.7" y="146.8">FTDI_BCBUS2_SRSTRDY#_HWID1#</text>
<text x="205.9" y="144.2">FTDI_BCBUS1_DONE_HWID0#</text>
<text x="238.6" y="145.4">[4,11]</text>
<text x="238.6" y="147.9">[4,11]</text>
<text x="316.6" y="145.9">VCC_3V3_CS</text>
<text x="367.4" y="145.9">VCC_3V3_SC</text>
<text x="107.8" y="150.5">BCBUS3</text>
<text x="107.8" y="153">BCBUS4</text>
<text x="107.8" y="155.6">BCBUS5</text>
<text x="117.1" y="152">55</text>
<text x="117.1" y="154.5">57</text>
<text x="208.9" y="151.9">FTDI_BCBUS4_BOOTMODE</text>
<text x="213.2" y="154.4">FTDI_BCBUS5_MODE0</text>
<text x="238.6" y="150.5">[4,11]</text>
<text x="238.6" y="153">[4]</text>
<text x="238.6" y="155.6">[4]</text>
<text x="331.3" y="154">1</text>
<text x="334.3" y="152">D501</text>
<text x="49.4" y="158.1">[4,5]</text>
<text x="49.4" y="160.6">[4,5]</text>
<text x="58.4" y="156.9">EE_CLK</text>
<text x="58.4" y="159.5">EE_CS</text>
<text x="76.1" y="157.1">62</text>
<text x="76.1" y="159.6">63</text>
<text x="80.3" y="158.1">EECLK</text>
<text x="80.3" y="160.6">EECS</text>
<text x="107.8" y="158.1">BCBUS6</text>
<text x="107.8" y="160.6">BCBUS7</text>
<text x="117.1" y="157.1">58</text>
<text x="117.1" y="159.6">59</text>
<text x="213.2" y="156.9">FTDI_BCBUS6_MODE1</text>
<text x="213.4" y="159.5">FTDI_BCBUS7_RESET#</text>
<text x="238.6" y="158.1">[4]</text>
<text x="238.6" y="160.6">[5]</text>
<text x="331.3" y="159.1">2</text>
<text x="345.7" y="156.6">3</text>
<text x="49.4" y="163.2">[4,5]</text>
<text x="58.4" y="162">EE_DATA</text>
<text x="76.1" y="162.2">61</text>
<text x="80.3" y="163.2">EEDATA</text>
<text x="117.1" y="167.2">31</text>
<text x="133.7" y="163.7">VCC_3V3_SC</text>
<text x="150.7" y="163.7">VCC_1V8_FTDI</text>
<text x="330.2" y="164.2">PMEG2005CT</text>
<text x="334.5" y="166.7">DNE</text>
<text x="76.1" y="169.8">13</text>
<text x="80.3" y="170.8">TEST</text>
<text x="109.3" y="168.3">VCCIO</text>
<text x="109.3" y="170.8">VCCIO</text>
<text x="109.3" y="173.3">VCCIO</text>
<text x="117.1" y="169.8">20</text>
<text x="117.1" y="172.3">42</text>
<text x="174.8" y="173.3">R507</text>
<text x="182.4" y="169" transform="rotate(-90 182.4 169)">10k</text>
<text x="185.2" y="169" transform="rotate(-90 185.2 169)">DNE</text>
<text x="187.5" y="169" transform="rotate(-90 187.5 169)">10k</text>
<text x="190.3" y="169" transform="rotate(-90 190.3 169)">DNE</text>
<text x="192.5" y="169" transform="rotate(-90 192.5 169)">10k</text>
<text x="195.3" y="169" transform="rotate(-90 195.3 169)">DNE</text>
<text x="197.6" y="169" transform="rotate(-90 197.6 169)">10k</text>
<text x="200.4" y="169" transform="rotate(-90 200.4 169)">DNE</text>
<text x="330.7" y="171.8">3</text>
<text x="341.2" y="171.8">2</text>
<text x="77.3" y="177.4">1</text>
<text x="77.3" y="179.9">5</text>
<text x="80.3" y="178.4">GND</text>
<text x="109.3" y="175.9">VCCIO</text>
<text x="117.1" y="174.9">56</text>
<text x="117.1" y="179.9">12</text>
<text x="174.8" y="176.1">1k</text>
<text x="254.2" y="176.4">VCC_USBB</text>
<text x="266.1" y="176.4">VCC_USBUB</text>
<text x="296.2" y="176.4">VCC_USB_SC</text>
<text x="330.7" y="174.6">D</text>
<text x="341.2" y="174.6">S</text>
<text x="342.9" y="176.9">Q500</text>
<text x="342.9" y="179.7">SI2371EDS-T1-GE3</text>
<text x="76.1" y="182.5">11</text>
<text x="76.1" y="185">15</text>
<text x="80.3" y="181">GND</text>
<text x="80.3" y="183.5">GND</text>
<text x="108.8" y="181">VCORE</text>
<text x="108.8" y="183.5">VCORE</text>
<text x="117.1" y="182.5">37</text>
<text x="117.1" y="185">64</text>
<text x="132.4" y="181.5">VCC_3V3_VPHY</text>
<text x="150.4" y="181.5">VCC_3V3_VPLL</text>
<text x="182.4" y="183" transform="rotate(-90 182.4 183)">R509</text>
<text x="187.5" y="183" transform="rotate(-90 187.5 183)">R510</text>
<text x="192.5" y="183" transform="rotate(-90 192.5 183)">R511</text>
<text x="197.6" y="183" transform="rotate(-90 197.6 183)">R512</text>
<text x="280.5" y="184.5">1</text>
<text x="283.5" y="182.5">D500</text>
<text x="338.7" y="184.5">1</text>
<text x="341.1" y="184.5">G</text>
<text x="76.1" y="187.6">25</text>
<text x="76.1" y="190.1">35</text>
<text x="80.3" y="186">GND</text>
<text x="80.3" y="188.6">GND</text>
<text x="80.3" y="191.1">GND</text>
<text x="108.8" y="186">VCORE</text>
<text x="110.2" y="191.1">VPHY</text>
<text x="117.1" y="190.1">4</text>
<text x="280.5" y="189.6">2</text>
<text x="294.9" y="187.1">3</text>
<text x="76.1" y="192.6">47</text>
<text x="76.1" y="195.2">51</text>
<text x="80.3" y="193.7">GND</text>
<text x="80.3" y="196.2">GND</text>
<text x="110.7" y="196.2">VPLL</text>
<text x="117.1" y="195.2">9</text>
<text x="207.4" y="194.2">VCC_3V3_SC</text>
<text x="230.2" y="194.2">VCC_USB_SC</text>
<text x="279.4" y="194.7">PMEG2005CT</text>
<text x="328" y="195.2">1</text>
<text x="328" y="197.7">3</text>
<text x="331.2" y="196">IN</text>
<text x="331.2" y="192.1">U502</text>
<text x="340.4" y="196">OUT</text>
<text x="346.5" y="195.2">5</text>
<text x="76.1" y="200.3">10</text>
<text x="80.3" y="201.3">AGND</text>
<text x="106.1" y="203.8">VREGOUT</text>
<text x="117.1" y="202.8">49</text>
<text x="301.8" y="203.8">R515-D</text>
<text x="313.4" y="202.8">C508</text>
<text x="331.2" y="198.5">EN</text>
<text x="355.1" y="203.8">R516</text>
<text x="364.2" y="202.8">C513</text>
<text x="374.4" y="202.8">C515</text>
<text x="76.1" y="205.3">65</text>
<text x="80.3" y="206.4">PAD</text>
<text x="108.1" y="206.4">VREGIN</text>
<text x="117.1" y="205.3">50</text>
<text x="215.4" y="208.9">R513</text>
<text x="238.3" y="208.9">R515-A</text>
<text x="301.8" y="206.6">1k</text>
<text x="313.4" y="207.4">1u</text>
<text x="313.4" y="209.9">10V</text>
<text x="355.1" y="206.6">22k</text>
<text x="364.2" y="207.4">1u</text>
<text x="364.2" y="209.9">10V</text>
<text x="374.4" y="207.4">22u</text>
<text x="374.4" y="209.9">25V</text>
<text x="79.5" y="210.4">FT2232HQ</text>
<text x="215.4" y="211.7">10k</text>
<text x="238.3" y="211.7">1k</text>
<text x="328" y="213">2</text>
<text x="331.2" y="213.7">GND</text>
<text x="338.5" y="213.7">NR/FB</text>
<text x="346.5" y="213">4</text>
<text x="374.4" y="212.2">DNE</text>
<text x="186.6" y="219.1">[4,5]</text>
<text x="195.6" y="217.9">FTDI_RESET#</text>
<text x="222.4" y="216.3">R514</text>
<text x="223.5" y="221.9">0R</text>
<text x="241.4" y="217.9">FTDI_BCBUS7_RESET#</text>
<text x="266.5" y="219.1">[5]</text>
<text x="331" y="218.1">TPS73101DBVR</text>
<text x="355.1" y="221.6">R517</text>
<text x="238.3" y="226.7">R515-B</text>
<text x="355.1" y="224.4">12k</text>
<text x="27" y="232.3">VCC_3V3_SC</text>
<text x="74" y="232.3">VCC_3V3_VPHY</text>
<text x="93.1" y="232.3">VCC_3V3_SC</text>
<text x="137.7" y="232.3">VCC_3V3_VPLL</text>
<text x="238.3" y="229.5">1k</text>
<text x="44.7" y="239.1">L500</text>
<text x="110.7" y="239.1">L501</text>
<text x="38" y="245">BLM18SG121TN1D</text>
<text x="69.6" y="246">C500</text>
<text x="82.3" y="246">C501</text>
<text x="104.1" y="245">BLM18SG121TN1D</text>
<text x="133.1" y="246">C502</text>
<text x="145.8" y="246">C503</text>
<text x="238.3" y="241.9">R515-C</text>
<text x="238.3" y="244.7">1k</text>
<text x="69.6" y="250.6">10u</text>
<text x="82.3" y="250.6">1u</text>
<text x="133.1" y="250.6">10u</text>
<text x="145.8" y="250.6">1u</text>
<text x="69.6" y="253.1">10V</text>
<text x="82.3" y="253.1">10V</text>
<text x="133.1" y="253.1">10V</text>
<text x="145.8" y="253.1">10V</text>
<text x="395.7" y="257.2">R519-A</text>
<text x="395.7" y="260">10k</text>
</g>
</svg>
